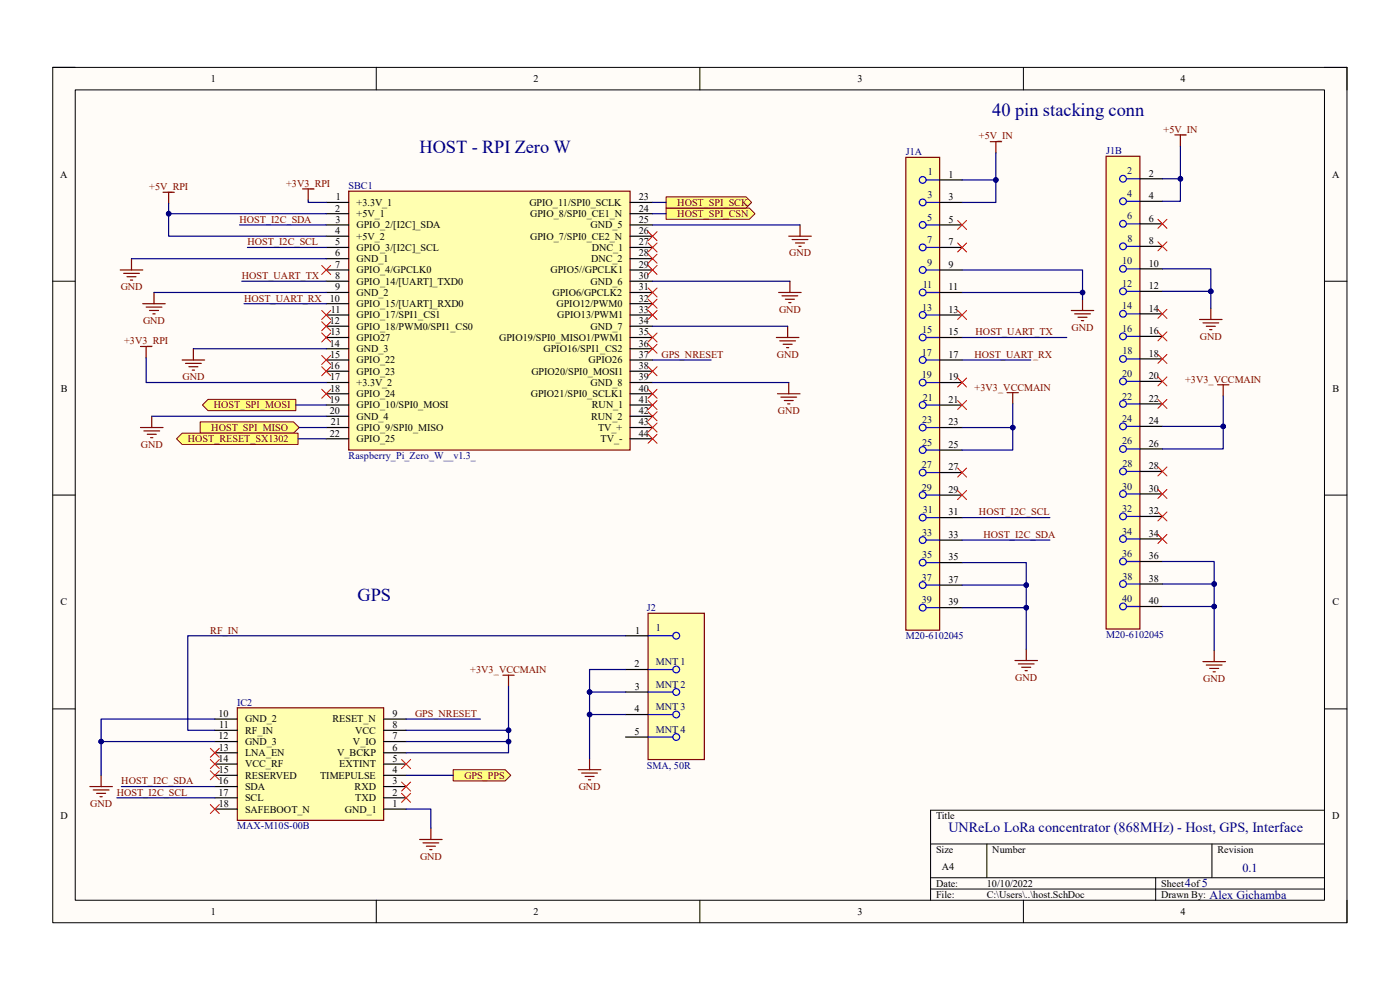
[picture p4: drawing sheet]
<svg xmlns="http://www.w3.org/2000/svg" width="297mm" height="210mm" viewBox="0 0 297 210" stroke-linecap="round" stroke-linejoin="round" font-family="sans-serif">
<path d="M11.2 14.3h274.6v181.4h-274.6z" fill-rule="evenodd" fill="#fffcf8"/>
<path d="M11.2 14.3h274.6v181.4h-274.6z" fill="none" stroke="#000" stroke-width=".21"/>
<path d="M16 19.1h265v171.9h-265z" fill-rule="evenodd" fill="#fffcf8"/>
<g fill="none" stroke="#000" stroke-width=".21">
<path d="M11.2 14.3h4.8M16 19.1h265v171.9h-265zM79.8 14.3v4.8M148.5 14.3v4.8M217.1 14.3v4.8M281 14.3h4.8v4.8M11.2 59.7h4.8M281 59.7h4.8M11.2 105h4.8M281 105h4.8M11.2 150.4h4.8M281 150.4h4.8"/>
<path d="M197.4 179h83.6M209.4 179v7.2M257.1 179v7.2M281 171.9h-83.6v19.1M79.8 191v4.7M148.5 191v4.7M197.4 186.2h83.6M197.4 188.6h83.6M217.1 191v4.7M245.2 186.2v4.8M285.8 191v4.7"/>
</g>
<path d="M74 40.6h59.7v54.9h-59.7z" fill-rule="evenodd" fill="#ffffb0"/>
<g fill="none" stroke="#800000" stroke-width=".25">
<path d="M25.5 57.3h4.8M26.2 58h3.4M26.9 58.7h2M27.7 59.4h.4M27.9 54.9v2.4M34.6 40.8h2.4M35.8 40.8v2.4M64.2 40.1h2.4M65.4 40.1v2.4M74 40.6h59.7v54.9h-59.7zM167.3 50.1h4.8M168.1 50.8h3.3"/>
<path d="M168.8 51.5h1.9M169.5 52.3h.5M169.7 47.7v2.4M29.8 73.5h2.4M30.3 64.4h4.8M31 65.1h3.3M31 73.5v2.4M31.7 65.9h1.9M32.4 66.6h.5M32.7 62v2.4M29.8 90.7h4.8M30.5 91.4h3.4"/>
<path d="M31.2 92.1h2M32 92.8h.4M32.2 88.3v2.4"/>
</g>
<g fill="none" stroke="#000" stroke-width=".25">
<path d="M69.2 42.9h4.8M69.2 45.3h4.8M69.2 47.7h4.8M69.2 50.1h4.8M69.2 52.5h4.8M69.2 54.9h4.8M69.2 57.3h4.8M69.2 59.7h4.8M133.7 42.9h4.7M133.7 45.3h4.7M133.7 47.7h4.7M133.7 50.1h4.7"/>
<path d="M133.7 52.5h4.7M133.7 54.9h4.7M133.7 57.3h4.7M133.7 59.7h4.7M69.2 62h4.8M69.2 64.4h4.8M69.2 66.8h4.8M69.2 69.2h4.8M69.2 71.6h4.8M69.2 74h4.8M69.2 76.4h4.8M69.2 78.8h4.8"/>
<path d="M133.7 62h4.7M133.7 64.4h4.7M133.7 66.8h4.7M133.7 69.2h4.7M133.7 71.6h4.7M133.7 74h4.7M133.7 76.4h4.7M133.7 78.8h4.7M69.2 81.1h4.8M69.2 83.5h4.8M69.2 85.9h4.8M69.2 88.3h4.8"/>
<path d="M69.2 90.7h4.8M69.2 93.1h4.8M133.7 81.1h4.7M133.7 83.5h4.7M133.7 85.9h4.7M133.7 88.3h4.7M133.7 90.7h4.7M133.7 93.1h4.7"/>
</g>
<path d="M137.5 85l1.9 1.9M137.5 87.4l1.9 1.9M137.5 89.7l1.9 2M137.5 92.1l1.9 1.9M139.4 85l-1.9 1.9M139.4 87.4l-1.9 1.9M139.4 89.7l-1.9 2M139.4 92.1l-1.9 1.9" fill="none" stroke="#f00" stroke-width=".21"/>
<path d="M44.1 84.7h18.7v2.4h-18.7l-1.2-1.2z" fill-rule="evenodd" fill="#ffff80"/>
<path d="M44.1 84.7h18.7v2.4h-18.7l-1.2-1.2z" fill="none" stroke="#800000" stroke-width=".21"/>
<path d="M42.5 89.5h19.8l1.2 1.2-1.2 1.2h-19.8z" fill-rule="evenodd" fill="#ffff80"/>
<path d="M42.5 89.5h19.8l1.2 1.2-1.2 1.2h-19.8z" fill="none" stroke="#800000" stroke-width=".21"/>
<path d="M141.3 44.1h17.7l1.2 1.2-1.2 1.2h-17.7z" fill-rule="evenodd" fill="#ffff80"/>
<path d="M141.3 44.1h17.7l1.2 1.2-1.2 1.2h-17.7z" fill="none" stroke="#800000" stroke-width=".21"/>
<path d="M141.3 41.8h17l1.2 1.1-1.2 1.2h-17z" fill-rule="evenodd" fill="#ffff80"/>
<path d="M141.3 41.8h17l1.2 1.1-1.2 1.2h-17z" fill="none" stroke="#800000" stroke-width=".21"/>
<g fill="none" stroke="#800000" stroke-width=".25">
<path d="M167.6 59.7v2.3M164.7 71.6h4.8M165.2 62h4.8M165.4 72.3h3.4M165.9 62.8h3.3M166.1 73h2M166.6 63.5h1.9M166.9 73.7h.4M167.1 69.2v2.4M167.3 64.2h.5M164.9 83.5h4.8M165.7 84.2h3.3"/>
<path d="M166.4 85h1.9M167.1 85.7h.5M167.3 81.1v2.4"/>
</g>
<path d="M38.6 91.9h24.6v2.4h-24.6l-1.2-1.2z" fill-rule="evenodd" fill="#ffff80"/>
<path d="M38.6 91.9h24.6v2.4h-24.6l-1.2-1.2z" fill="none" stroke="#800000" stroke-width=".21"/>
<path d="M50.3 150.1h31.1v23.9h-31.1z" fill-rule="evenodd" fill="#ffffb0"/>
<path d="M50.3 150.1h31.1v23.9h-31.1zM19.1 166.9h4.7M19.8 167.6h3.3M20.5 168.3h1.9M21.2 169h.5M21.5 164.5v2.4M89 178.1h4.8M89.7 178.8h3.4M90.5 179.5h1.9M91.4 175.7v2.4M91.2 180.2h.5" fill="none" stroke="#800000" stroke-width=".25"/>
<g fill="none" stroke="#000" stroke-width=".25">
<path d="M45.6 159.7h4.7M45.6 157.3h4.7M45.6 154.9h4.7M45.6 152.5h4.7M81.4 159.7h4.8M81.4 157.3h4.8M81.4 154.9h4.8M81.4 152.5h4.8M45.6 171.6h4.7M45.6 169.2h4.7M45.6 166.9h4.7M45.6 164.5h4.7"/>
<path d="M45.6 162.1h4.7M81.4 171.6h4.8M81.4 169.2h4.8M81.4 166.9h4.8M81.4 164.5h4.8M81.4 162.1h4.8"/>
</g>
<path d="M96.1 163.3h11.1l1.2 1.2-1.2 1.2h-11.1z" fill-rule="evenodd" fill="#ffff80"/>
<path d="M96.1 163.3h11.1l1.2 1.2-1.2 1.2h-11.1z" fill="none" stroke="#800000" stroke-width=".21"/>
<path d="M106.7 143.2h2.4M107.9 143.2v2.4" fill="none" stroke="#800000" stroke-width=".25"/>
<path d="M85.2 168.3l1.9 1.9M85.2 165.9l1.9 1.9M87.1 168.3l-1.9 1.9M87.1 165.9l-1.9 1.9" fill="none" stroke="#f00" stroke-width=".21"/>
<path d="M192.2 33.4h7.1v100.3h-7.1z" fill-rule="evenodd" fill="#ffffb0"/>
<path d="M192.2 33.4h7.1v100.3h-7.1z" fill="none" stroke="#800000" stroke-width=".25"/>
<g fill="none" stroke="#00f" stroke-width=".25">
<path d="M196.5 38.2h2.8M196.5 42.9h2.8M196.5 47.7h2.8M196.5 52.5h2.8M196.5 57.3h2.8M196.5 62.1h2.8M196.5 66.8h2.8M196.5 71.6h2.8M196.5 76.4h2.8M196.5 81.2h2.8M196.5 85.9h2.8M196.5 90.7h2.8"/>
<path d="M196.5 95.5h2.8M196.5 100.2h2.8M196.5 105h2.8M196.5 109.8h2.8M196.5 114.6h2.8M196.5 119.3h2.8M196.5 124.1h2.8M196.5 128.9h2.8"/>
<circle cx="195.7" cy="38.2" r=".72"/>
<circle cx="195.7" cy="47.7" r=".72"/>
<circle cx="195.7" cy="42.9" r=".72"/>
<circle cx="195.7" cy="52.5" r=".72"/>
<circle cx="195.7" cy="57.3" r=".72"/>
<circle cx="195.7" cy="71.6" r=".72"/>
<circle cx="195.7" cy="76.4" r=".72"/>
<circle cx="195.7" cy="66.8" r=".72"/>
<circle cx="195.7" cy="62" r=".72"/>
<circle cx="195.7" cy="81.1" r=".72"/>
<circle cx="195.7" cy="90.7" r=".72"/>
<circle cx="195.7" cy="85.9" r=".72"/>
<circle cx="195.7" cy="95.5" r=".72"/>
<circle cx="195.7" cy="100.2" r=".72"/>
<circle cx="195.7" cy="105" r=".72"/>
<circle cx="195.7" cy="114.6" r=".72"/>
<circle cx="195.7" cy="109.8" r=".72"/>
<circle cx="195.7" cy="119.3" r=".72"/>
<circle cx="195.7" cy="124.1" r=".72"/>
<circle cx="195.7" cy="128.9" r=".72"/>
</g>
<g fill="none" stroke="#000" stroke-width=".25">
<path d="M199.3 38.2h4.8M199.3 42.9h4.8M199.3 47.7h4.8M199.3 52.5h4.8M199.3 57.3h4.8M199.3 62.1h4.8M199.3 66.8h4.8M199.3 71.6h4.8M199.3 76.4h4.8M199.3 81.2h4.8M199.3 85.9h4.8M199.3 90.7h4.8"/>
<path d="M199.3 95.5h4.8M199.3 100.2h4.8M199.3 105h4.8M199.3 109.8h4.8M199.3 114.6h4.8M199.3 119.3h4.8M199.3 124.1h4.8M199.3 128.9h4.8"/>
</g>
<path d="M234.7 33.2h7.1v100.2h-7.1z" fill-rule="evenodd" fill="#ffffb0"/>
<path d="M234.7 33.2h7.1v100.2h-7.1z" fill="none" stroke="#800000" stroke-width=".25"/>
<g fill="none" stroke="#00f" stroke-width=".25">
<path d="M239 37.9h2.8M239 42.7h2.8M239 47.5h2.8M239 52.3h2.8M239 57h2.8M239 61.8h2.8M239 66.6h2.8M239 71.4h2.8M239 76.1h2.8M239 80.9h2.8M239 85.7h2.8M239 90.5h2.8"/>
<path d="M239 95.2h2.8M239 100h2.8M239 104.8h2.8M239 109.6h2.8M239 114.3h2.8M239 119.1h2.8M239 123.9h2.8M239 128.7h2.8"/>
<circle cx="238.2" cy="37.9" r=".72"/>
<circle cx="238.2" cy="52.3" r=".72"/>
<circle cx="238.2" cy="47.5" r=".72"/>
<circle cx="238.2" cy="42.7" r=".72"/>
<circle cx="238.2" cy="57" r=".72"/>
<circle cx="238.2" cy="71.4" r=".72"/>
<circle cx="238.2" cy="66.6" r=".72"/>
<circle cx="238.2" cy="76.1" r=".72"/>
<circle cx="238.2" cy="61.8" r=".72"/>
<circle cx="238.2" cy="90.5" r=".72"/>
<circle cx="238.2" cy="80.9" r=".72"/>
<circle cx="238.2" cy="85.7" r=".72"/>
<circle cx="238.2" cy="95.2" r=".72"/>
<circle cx="238.2" cy="104.8" r=".72"/>
<circle cx="238.2" cy="114.3" r=".72"/>
<circle cx="238.2" cy="100" r=".72"/>
<circle cx="238.2" cy="109.6" r=".72"/>
<circle cx="238.2" cy="119.1" r=".72"/>
<circle cx="238.2" cy="128.7" r=".72"/>
<circle cx="238.2" cy="123.9" r=".72"/>
</g>
<g fill="none" stroke="#000" stroke-width=".25">
<path d="M241.8 37.9h4.8M241.8 42.7h4.8M241.8 47.5h4.8M241.8 52.3h4.8M241.8 57h4.8M241.8 61.8h4.8M241.8 66.6h4.8M241.8 71.4h4.8M241.8 76.1h4.8M241.8 80.9h4.8M241.8 85.7h4.8M241.8 90.5h4.8"/>
<path d="M241.8 95.2h4.8M241.8 100h4.8M241.8 104.8h4.8M241.8 109.6h4.8M241.8 114.3h4.8M241.8 119.1h4.8M241.8 123.9h4.8M241.8 128.7h4.8"/>
</g>
<path d="M137.5 130.1h11.9v31h-11.9z" fill-rule="evenodd" fill="#ffffb0"/>
<g fill="none" stroke="#800000" stroke-width=".25">
<path d="M210.1 30.1h2.4M211.3 30.1v2.3M249.2 28.6h2.4M250.4 28.6v2.4M38.6 76.4h4.8M39.4 77.1h3.3M40.1 77.8h1.9M40.8 78.5h.5M41 74v2.4M227.3 65.9h4.7M228 66.6h3.3M228.7 67.3h1.9"/>
<path d="M229.4 68h.5M229.7 63.5v2.4M254.5 67.8h4.8M255.2 68.5h3.3M255.9 69.2h1.9M256.6 69.9h.5M256.9 65.4v2.4M213.7 83.3h2.3M214.9 83.3v2.4M258.3 81.6h2.4M259.5 81.6v2.4M137.5 130.1h11.9v31h-11.9z"/>
<path d="M217.7 137.7v2.4M257.6 138v2.4M215.3 140.1h4.8M216 140.8h3.4M216.8 141.6h1.9M217.5 142.3h.5M255.2 140.4h4.8M255.9 141.1h3.4M256.6 141.8h1.9M257.4 142.5h.4M122.7 163.3h4.8M123.4 164h3.3"/>
<path d="M124.1 164.7h1.9M124.8 165.4h.5M125.1 160.9v2.4"/>
</g>
<g fill="none" stroke="#00f" stroke-width=".25">
<path d="M137.5 134.9h5.2M137.5 142h5.2M137.5 146.8h5.2M137.5 151.6h5.2M137.5 156.4h5.2"/>
<circle cx="143.5" cy="134.9" r=".72"/>
<circle cx="143.5" cy="142" r=".72"/>
<circle cx="143.5" cy="156.4" r=".72"/>
<circle cx="143.5" cy="151.6" r=".72"/>
<circle cx="143.5" cy="146.8" r=".72"/>
</g>
<path d="M132.7 134.9h4.8M132.7 142h4.8M132.7 146.8h4.8M132.7 151.6h4.8M132.7 156.4h4.8" fill="none" stroke="#000" stroke-width=".25"/>
<g fill="none" stroke="#f00" stroke-width=".21">
<path d="M68.2 56.3l2 1.9M70.2 56.3l-2 1.9M137.5 49.1l1.9 2M137.5 51.5l1.9 2M137.5 53.9l1.9 1.9M137.5 56.3l1.9 1.9M139.4 49.1l-1.9 2M139.4 51.5l-1.9 2M139.4 53.9l-1.9 1.9M139.4 56.3l-1.9 1.9M203.2 46.8l1.9 1.9M203.2 51.5l1.9 2"/>
<path d="M205.1 46.8l-1.9 1.9M205.1 51.5l-1.9 2M245.6 46.5l2 1.9M245.6 51.3l2 1.9M247.6 46.5l-2 1.9M247.6 51.3l-2 1.9M68.2 77.8l2 1.9M68.2 75.4l2 1.9M68.2 70.6l2 1.9M68.2 68.3l2 1.9M68.2 65.9l2 1.9M70.2 77.8l-2 1.9"/>
<path d="M70.2 75.4l-2 1.9M70.2 70.6l-2 1.9M70.2 68.3l-2 1.9M70.2 65.9l-2 1.9M137.5 61.1l1.9 1.9M137.5 63.5l1.9 1.9M137.5 65.9l1.9 1.9M137.5 70.6l1.9 1.9M137.5 73l1.9 1.9M137.5 77.8l1.9 1.9M139.4 77.8l-1.9 1.9M139.4 70.6l-1.9 1.9"/>
<path d="M139.4 61.1l-1.9 1.9M139.4 63.5l-1.9 1.9M139.4 65.9l-1.9 1.9M139.4 73l-1.9 1.9M203.2 65.9l1.9 1.9M205.1 65.9l-1.9 1.9M245.6 75.2l2 1.9M245.6 80l2 1.9M245.6 70.4l2 1.9M245.6 65.6l2 1.9M247.6 75.2l-2 1.9M247.6 80l-2 1.9"/>
<path d="M247.6 70.4l-2 1.9M247.6 65.6l-2 1.9M68.2 82.6l2 1.9M70.2 82.6l-2 1.9M137.5 82.6l1.9 1.9M139.4 82.6l-1.9 1.9M203.2 80.2l1.9 1.9M203.2 85l1.9 1.9M203.2 99.3l1.9 1.9M205.1 80.2l-1.9 1.9M205.1 85l-1.9 1.9M205.1 99.3l-1.9 1.9"/>
<path d="M245.6 99.1l2 1.9M245.6 84.7l2 1.9M247.6 99.1l-2 1.9M247.6 84.7l-2 1.9M203.2 104.1l1.9 1.9M205.1 104.1l-1.9 1.9M245.6 103.8l2 1.9M245.6 108.6l2 1.9M245.6 113.4l2 1.9M247.6 103.8l-2 1.9M247.6 108.6l-2 1.9M247.6 113.4l-2 1.9"/>
<path d="M44.6 158.7l1.9 2M46.5 158.7l-1.9 2M44.6 170.7l1.9 1.9M44.6 163.5l1.9 1.9M44.6 161.1l1.9 1.9M46.5 170.7l-1.9 1.9M46.5 163.5l-1.9 1.9M46.5 161.1l-1.9 1.9M85.2 161.1l1.9 1.9M87.1 161.1l-1.9 1.9"/>
</g>
<path d="M35.8 43.2v6.9h33.4M52.5 52.5h16.7M65.4 42.5v.4h3.8M138.4 47.7h31.3M31 75.9v5.2h38.2M32.7 62h36.5M32.2 88.3h37" fill="none" stroke="#000080" stroke-width=".25"/>
<circle cx="35.8" cy="45.3" r=".48" fill="#000080"/>
<circle cx="35.8" cy="45.3" r=".48" fill="none" stroke="#000080" stroke-width=".21"/>
<path d="M35.8 45.3h33.4" fill="none" stroke="#000080" stroke-width=".25"/>
<circle cx="35.8" cy="45.3" r=".48" fill="#000080"/>
<circle cx="35.8" cy="45.3" r=".48" fill="none" stroke="#000080" stroke-width=".21"/>
<g fill="none" stroke="#000080" stroke-width=".25">
<path d="M27.9 54.9h41.3M51.3 59.7h17.9M138.4 59.7h29.2M138.4 45.3h2.9M138.4 42.9h2.9M138.4 69.2h28.7M62.8 85.9h6.4M63.2 93.1h6M63.5 90.7h5.7M138.4 81.1h28.9M107.9 145.6v9.3h-21.7M86.2 171.6h5.2v4.1"/>
<path d="M86.2 164.5h9.9"/>
</g>
<circle cx="107.9" cy="154.9" r=".48" fill="#000080"/>
<circle cx="107.9" cy="154.9" r=".48" fill="none" stroke="#000080" stroke-width=".21"/>
<path d="M21.5 157.3h24.1" fill="none" stroke="#000080" stroke-width=".25"/>
<circle cx="21.5" cy="157.3" r=".48" fill="#000080"/>
<circle cx="21.5" cy="157.3" r=".48" fill="none" stroke="#000080" stroke-width=".21"/>
<path d="M51.8 64.4h17.4M107.9 154.9v2.4h-21.7" fill="none" stroke="#000080" stroke-width=".25"/>
<circle cx="107.9" cy="157.3" r=".48" fill="#000080"/>
<circle cx="107.9" cy="157.3" r=".48" fill="none" stroke="#000080" stroke-width=".21"/>
<circle cx="107.9" cy="154.9" r=".48" fill="#000080"/>
<circle cx="107.9" cy="154.9" r=".48" fill="none" stroke="#000080" stroke-width=".21"/>
<path d="M138.4 76.4h12.5M132.7 134.9h-92.9v20h5.8M86.2 152.5h15.7M107.9 157.3v2.4h-21.7" fill="none" stroke="#000080" stroke-width=".25"/>
<circle cx="107.9" cy="157.3" r=".48" fill="#000080"/>
<circle cx="107.9" cy="157.3" r=".48" fill="none" stroke="#000080" stroke-width=".21"/>
<path d="M132.7 142h-7.6v4.8" fill="none" stroke="#000080" stroke-width=".25"/>
<circle cx="125.1" cy="146.8" r=".48" fill="#000080"/>
<circle cx="125.1" cy="146.8" r=".48" fill="none" stroke="#000080" stroke-width=".21"/>
<path d="M125.1 151.6v9.3" fill="none" stroke="#000080" stroke-width=".25"/>
<circle cx="125.1" cy="151.6" r=".48" fill="#000080"/>
<circle cx="125.1" cy="151.6" r=".48" fill="none" stroke="#000080" stroke-width=".21"/>
<path d="M132.7 146.8h-7.6v4.8h7.6" fill="none" stroke="#000080" stroke-width=".25"/>
<circle cx="125.1" cy="151.6" r=".48" fill="#000080"/>
<circle cx="125.1" cy="151.6" r=".48" fill="none" stroke="#000080" stroke-width=".21"/>
<circle cx="125.1" cy="146.8" r=".48" fill="#000080"/>
<circle cx="125.1" cy="146.8" r=".48" fill="none" stroke="#000080" stroke-width=".21"/>
<path d="M211.3 32.4v5.8h-7.2" fill="none" stroke="#000080" stroke-width=".25"/>
<circle cx="211.3" cy="38.2" r=".48" fill="#000080"/>
<circle cx="211.3" cy="38.2" r=".48" fill="none" stroke="#000080" stroke-width=".21"/>
<path d="M250.4 31v6.9h-3.8" fill="none" stroke="#000080" stroke-width=".25"/>
<circle cx="250.4" cy="37.9" r=".48" fill="#000080"/>
<circle cx="250.4" cy="37.9" r=".48" fill="none" stroke="#000080" stroke-width=".21"/>
<path d="M204.1 62.1h25.6" fill="none" stroke="#000080" stroke-width=".25"/>
<circle cx="229.7" cy="62.1" r=".48" fill="#000080"/>
<circle cx="229.7" cy="62.1" r=".48" fill="none" stroke="#000080" stroke-width=".21"/>
<path d="M246.6 57h10.3v4.8" fill="none" stroke="#000080" stroke-width=".25"/>
<circle cx="256.9" cy="61.8" r=".48" fill="#000080"/>
<circle cx="256.9" cy="61.8" r=".48" fill="none" stroke="#000080" stroke-width=".21"/>
<path d="M217.7 128.9v8.8" fill="none" stroke="#000080" stroke-width=".25"/>
<circle cx="217.7" cy="128.9" r=".48" fill="#000080"/>
<circle cx="217.7" cy="128.9" r=".48" fill="none" stroke="#000080" stroke-width=".21"/>
<path d="M257.6 128.7v9.3" fill="none" stroke="#000080" stroke-width=".25"/>
<circle cx="257.6" cy="128.7" r=".48" fill="#000080"/>
<circle cx="257.6" cy="128.7" r=".48" fill="none" stroke="#000080" stroke-width=".21"/>
<path d="M211.3 38.2v4.7h-7.2" fill="none" stroke="#000080" stroke-width=".25"/>
<circle cx="211.3" cy="38.2" r=".48" fill="#000080"/>
<circle cx="211.3" cy="38.2" r=".48" fill="none" stroke="#000080" stroke-width=".21"/>
<path d="M250.4 37.9v4.8h-3.8" fill="none" stroke="#000080" stroke-width=".25"/>
<circle cx="250.4" cy="37.9" r=".48" fill="#000080"/>
<circle cx="250.4" cy="37.9" r=".48" fill="none" stroke="#000080" stroke-width=".21"/>
<path d="M214.9 85.7v5h-10.8" fill="none" stroke="#000080" stroke-width=".25"/>
<circle cx="214.9" cy="90.7" r=".48" fill="#000080"/>
<circle cx="214.9" cy="90.7" r=".48" fill="none" stroke="#000080" stroke-width=".21"/>
<path d="M214.9 90.7v4.8h-10.8" fill="none" stroke="#000080" stroke-width=".25"/>
<circle cx="214.9" cy="90.7" r=".48" fill="#000080"/>
<circle cx="214.9" cy="90.7" r=".48" fill="none" stroke="#000080" stroke-width=".21"/>
<path d="M259.5 84v6.5h-12.9" fill="none" stroke="#000080" stroke-width=".25"/>
<circle cx="259.5" cy="90.5" r=".48" fill="#000080"/>
<circle cx="259.5" cy="90.5" r=".48" fill="none" stroke="#000080" stroke-width=".21"/>
<path d="M259.5 90.5v4.7h-12.9" fill="none" stroke="#000080" stroke-width=".25"/>
<circle cx="259.5" cy="90.5" r=".48" fill="#000080"/>
<circle cx="259.5" cy="90.5" r=".48" fill="none" stroke="#000080" stroke-width=".21"/>
<path d="M204.1 57.3h25.6v6.2M204.1 76.4h14.6" fill="none" stroke="#000080" stroke-width=".25"/>
<circle cx="229.7" cy="62.1" r=".48" fill="#000080"/>
<circle cx="229.7" cy="62.1" r=".48" fill="none" stroke="#000080" stroke-width=".21"/>
<path d="M246.6 123.9h11v4.8h-11" fill="none" stroke="#000080" stroke-width=".25"/>
<circle cx="257.6" cy="128.7" r=".48" fill="#000080"/>
<circle cx="257.6" cy="128.7" r=".48" fill="none" stroke="#000080" stroke-width=".21"/>
<circle cx="257.6" cy="123.9" r=".48" fill="#000080"/>
<circle cx="257.6" cy="123.9" r=".48" fill="none" stroke="#000080" stroke-width=".21"/>
<path d="M246.6 61.8h10.3v3.6" fill="none" stroke="#000080" stroke-width=".25"/>
<circle cx="256.9" cy="61.8" r=".48" fill="#000080"/>
<circle cx="256.9" cy="61.8" r=".48" fill="none" stroke="#000080" stroke-width=".21"/>
<path d="M204.1 124.1h13.6v4.8h-13.6" fill="none" stroke="#000080" stroke-width=".25"/>
<circle cx="217.7" cy="128.9" r=".48" fill="#000080"/>
<circle cx="217.7" cy="128.9" r=".48" fill="none" stroke="#000080" stroke-width=".21"/>
<circle cx="217.7" cy="124.1" r=".48" fill="#000080"/>
<circle cx="217.7" cy="124.1" r=".48" fill="none" stroke="#000080" stroke-width=".21"/>
<path d="M204.1 71.6h22.2M246.6 119.1h11v4.8" fill="none" stroke="#000080" stroke-width=".25"/>
<circle cx="257.6" cy="123.9" r=".48" fill="#000080"/>
<circle cx="257.6" cy="123.9" r=".48" fill="none" stroke="#000080" stroke-width=".21"/>
<path d="M41 74h28.2M45.6 152.5h-24.1v12" fill="none" stroke="#000080" stroke-width=".25"/>
<circle cx="21.5" cy="157.3" r=".48" fill="#000080"/>
<circle cx="21.5" cy="157.3" r=".48" fill="none" stroke="#000080" stroke-width=".21"/>
<path d="M204.1 119.3h13.6v4.8M24.8 169.2h20.8" fill="none" stroke="#000080" stroke-width=".25"/>
<circle cx="217.7" cy="124.1" r=".48" fill="#000080"/>
<circle cx="217.7" cy="124.1" r=".48" fill="none" stroke="#000080" stroke-width=".21"/>
<path d="M50.8 47.7h18.4M204.1 109.8h18.6M204.1 114.6h18.6M25.7 166.9h19.9" fill="none" stroke="#000080" stroke-width=".25"/>
<g font-size="3.9" fill="#000080">
<text x="210.5" y="24.7">40 pin stacking conn</text>
<text x="89" y="32.6">HOST - RPI Zero W</text>
<text x="75.9" y="127.6">GPS</text>
</g>
<text font-size="3" fill="#000080" x="201.2" y="176.5">UNReLo LoRa concentrator (868MHz) - Host, GPS, Interface</text>
<g font-size="2.6" fill="#000080">
<text x="263.6" y="184.9">0.1</text>
<text x="251.4" y="188.3">4</text>
<text x="255" y="188.3">5</text>
<text x="256.6" y="190.7">Alex Gichamba</text>
</g>
<g font-size="2.2">
<text x="44.7" y="17.4">1</text>
<text x="113.2" y="17.4">2</text>
<text x="181.9" y="17.4">3</text>
<text x="250.4" y="17.4">4</text>
<text x="12.8" y="37.7">A</text>
<text x="201.2" y="37.7">1</text>
<text x="243.7" y="37.5">2</text>
<text x="282.6" y="37.7">A</text>
<text x="71.1" y="44.9">2</text>
<text x="71.2" y="47.2">3</text>
<text x="71.2" y="42.5">1</text>
<text x="75.6" y="43.7">+3.3V_1</text>
<text x="75.6" y="46.1">+5V_1</text>
<text x="112.3" y="43.7">GPIO_11/SPI0_SCLK</text>
<text x="112.5" y="46.1">GPIO_8/SPI0_CE1_N</text>
<text x="135.6" y="42.5">23</text>
<text x="135.6" y="44.9">24</text>
<text x="135.6" y="47.2">25</text>
<text x="201.2" y="42.5">3</text>
<text x="201.2" y="47.2">5</text>
<text x="243.7" y="42.2">4</text>
<text x="243.7" y="47">6</text>
<text x="71.1" y="49.7">4</text>
<text x="71.1" y="52">5</text>
<text x="75.6" y="48.4">GPIO_2/[I2C]_SDA</text>
<text x="75.6" y="50.8">+5V_2</text>
<text x="75.6" y="53.2">GPIO_3/[I2C]_SCL</text>
<text x="112.5" y="50.8">GPIO_7/SPI0_CE2_N</text>
<text x="125.3" y="48.4">GND_5</text>
<text x="125.6" y="53.2">DNC_1</text>
<text x="135.6" y="49.7">26</text>
<text x="135.6" y="52">27</text>
<text x="201.2" y="52">7</text>
<text x="243.7" y="51.8">8</text>
<text x="71.1" y="54.4">6</text>
<text x="71.1" y="56.8">7</text>
<text x="71.1" y="59.2">8</text>
<text x="75.6" y="55.6">GND_1</text>
<text x="75.6" y="58">GPIO_4/GPCLK0</text>
<text x="116.8" y="58">GPIO5//GPCLK1</text>
<text x="125.4" y="55.6">DNC_2</text>
<text x="135.6" y="54.4">28</text>
<text x="135.6" y="56.8">29</text>
<text x="135.6" y="59.2">30</text>
<text x="201.2" y="56.8">9</text>
<text x="243.7" y="56.6">10</text>
<text x="70" y="64">10</text>
<text x="71.1" y="61.6">9</text>
<text x="75.6" y="60.4">GPIO_14/[UART]_TXD0</text>
<text x="75.6" y="62.8">GND_2</text>
<text x="75.6" y="65.2">GPIO_15/[UART]_RXD0</text>
<text x="117.2" y="62.8">GPIO6/GPCLK2</text>
<text x="118.1" y="65.2">GPIO12/PWM0</text>
<text x="125.3" y="60.4">GND_6</text>
<text x="135.6" y="61.6">31</text>
<text x="135.6" y="64">32</text>
<text x="201.2" y="61.6">11</text>
<text x="243.7" y="61.3">12</text>
<text x="70" y="68.7">12</text>
<text x="70.1" y="71.1">13</text>
<text x="70.2" y="66.3">11</text>
<text x="75.6" y="67.6">GPIO_17/SPI1_CS1</text>
<text x="75.6" y="69.9">GPIO_18/PWM0/SPI1_CS0</text>
<text x="118.2" y="67.6">GPIO13/PWM1</text>
<text x="125.3" y="69.9">GND_7</text>
<text x="135.6" y="66.3">33</text>
<text x="135.6" y="68.7">34</text>
<text x="135.6" y="71.1">35</text>
<text x="201.2" y="66.3">13</text>
<text x="201.2" y="71.1">15</text>
<text x="243.7" y="66.1">14</text>
<text x="243.7" y="70.9">16</text>
<text x="70" y="73.5">14</text>
<text x="70.1" y="75.9">15</text>
<text x="75.6" y="72.3">GPIO27</text>
<text x="75.6" y="74.7">GND_3</text>
<text x="75.6" y="77.1">GPIO_22</text>
<text x="105.9" y="72.3">GPIO19/SPI0_MISO1/PWM1</text>
<text x="115.3" y="74.7">GPIO16/SPI1_CS2</text>
<text x="124.9" y="77.1">GPIO26</text>
<text x="135.6" y="73.5">36</text>
<text x="135.6" y="75.9">37</text>
<text x="201.2" y="75.9">17</text>
<text x="243.7" y="75.6">18</text>
<text x="12.9" y="83.1">B</text>
<text x="70" y="78.3">16</text>
<text x="70" y="80.7">17</text>
<text x="70" y="83.1">18</text>
<text x="75.6" y="79.5">GPIO_23</text>
<text x="75.6" y="81.9">+3.3V_2</text>
<text x="112.7" y="79.5">GPIO20/SPI0_MOSI1</text>
<text x="125.3" y="81.9">GND_8</text>
<text x="135.6" y="78.3">38</text>
<text x="135.6" y="80.7">39</text>
<text x="135.6" y="83.1">40</text>
<text x="201.2" y="80.7">19</text>
<text x="243.7" y="80.4">20</text>
<text x="282.7" y="83.1">B</text>
<text x="70" y="85.5">19</text>
<text x="70" y="87.8">20</text>
<text x="75.6" y="84.2">GPIO_24</text>
<text x="75.6" y="86.7">GPIO_10/SPI0_MOSI</text>
<text x="75.6" y="89">GND_4</text>
<text x="112.6" y="84.2">GPIO21/SPI0_SCLK1</text>
<text x="125.4" y="89">RUN_2</text>
<text x="125.6" y="86.7">RUN_1</text>
<text x="135.6" y="85.5">41</text>
<text x="135.6" y="87.8">42</text>
<text x="201.2" y="85.5">21</text>
<text x="243.7" y="85.2">22</text>
<text x="70" y="92.6">22</text>
<text x="70.2" y="90.2">21</text>
<text x="75.6" y="91.4">GPIO_9/SPI0_MISO</text>
<text x="75.6" y="93.8">GPIO_25</text>
<text x="126.9" y="91.4">TV_+</text>
<text x="127.4" y="93.8">TV_-</text>
<text x="135.6" y="90.2">43</text>
<text x="135.6" y="92.6">44</text>
<text x="201.2" y="90.2">23</text>
<text x="201.2" y="95">25</text>
<text x="243.7" y="90">24</text>
<text x="243.7" y="94.8">26</text>
<text x="201.2" y="99.8">27</text>
<text x="243.7" y="99.5">28</text>
<text x="201.2" y="104.6">29</text>
<text x="243.7" y="104.3">30</text>
<text x="201.2" y="109.3">31</text>
<text x="243.7" y="109.1">32</text>
<text x="243.7" y="113.9">34</text>
<text x="201.2" y="114.1">33</text>
<text x="201.2" y="118.9">35</text>
<text x="243.7" y="118.7">36</text>
<text x="201.2" y="123.7">37</text>
<text x="243.7" y="123.4">38</text>
<text x="12.9" y="128.4">C</text>
<text x="201.2" y="128.4">39</text>
<text x="243.7" y="128.2">40</text>
<text x="282.7" y="128.4">C</text>
<text x="134.7" y="134.4">1</text>
<text x="134.6" y="141.6">2</text>
<text x="134.7" y="146.3">3</text>
<text x="46.4" y="152.1">10</text>
<text x="46.5" y="154.5">11</text>
<text x="52" y="153.2">GND_2</text>
<text x="52" y="155.7">RF_IN</text>
<text x="70.5" y="153.2">RESET_N</text>
<text x="75.4" y="155.7">VCC</text>
<text x="83.3" y="154.5">8</text>
<text x="83.3" y="152.1">9</text>
<text x="134.6" y="151.1">4</text>
<text x="134.6" y="155.9">5</text>
<text x="46.4" y="156.8">12</text>
<text x="46.4" y="161.6">14</text>
<text x="46.4" y="159.2">13</text>
<text x="52" y="158">GND_3</text>
<text x="52" y="160.4">LNA_EN</text>
<text x="71.5" y="160.4">V_BCKP</text>
<text x="74.9" y="158">V_IO</text>
<text x="83.3" y="161.6">5</text>
<text x="83.3" y="159.2">6</text>
<text x="83.3" y="156.8">7</text>
<text x="46.4" y="166.4">16</text>
<text x="46.4" y="164">15</text>
<text x="52" y="162.8">VCC_RF</text>
<text x="52" y="165.2">RESERVED</text>
<text x="52" y="167.6">SDA</text>
<text x="67.9" y="165.2">TIMEPULSE</text>
<text x="72" y="162.8">EXTINT</text>
<text x="75.2" y="167.6">RXD</text>
<text x="83.3" y="166.4">3</text>
<text x="83.3" y="164">4</text>
<text x="12.8" y="173.8">D</text>
<text x="46.4" y="168.8">17</text>
<text x="46.4" y="171.2">18</text>
<text x="52" y="170">SCL</text>
<text x="52" y="172.4">SAFEBOOT_N</text>
<text x="73.2" y="172.4">GND_1</text>
<text x="75.4" y="170">TXD</text>
<text x="83.3" y="171.2">1</text>
<text x="83.3" y="168.8">2</text>
<text x="198.6" y="173.8">Title</text>
<text x="282.6" y="173.8">D</text>
<text x="198.6" y="181">Size</text>
<text x="199.8" y="184.5">A4</text>
<text x="210.5" y="181">Number</text>
<text x="258.3" y="181">Revision</text>
<text x="198.6" y="188.1">Date:</text>
<text x="198.6" y="190.5">File:</text>
<text x="209.3" y="190.5">C:\Users\..\host.SchDoc</text>
<text x="209.3" y="188.1">10/10/2022</text>
<text x="246.3" y="190.5">Drawn By:</text>
<text x="246.3" y="188.1">Sheet</text>
<text x="252.7" y="188.1">of</text>
<text x="44.7" y="194.1">1</text>
<text x="113.2" y="194.1">2</text>
<text x="181.9" y="194.1">3</text>
<text x="250.4" y="194.1">4</text>
</g>
<g font-size="2.2" fill="#800000">
<text x="207.7" y="29.6">+5V_IN</text>
<text x="246.8" y="28.2">+5V_IN</text>
<text x="31.7" y="40.3">+5V_RPI</text>
<text x="60.7" y="39.6">+3V3_RPI</text>
<text x="50.8" y="47.2">HOST_I2C_SDA</text>
<text x="143.7" y="46.1">HOST_SPI_CSN</text>
<text x="143.7" y="43.7">HOST_SPI_SCK</text>
<text x="52.5" y="52">HOST_I2C_SCL</text>
<text x="51.3" y="59.2">HOST_UART_TX</text>
<text x="167.4" y="54.4">GND</text>
<text x="25.6" y="61.6">GND</text>
<text x="51.8" y="64">HOST_UART_RX</text>
<text x="30.4" y="68.7">GND</text>
<text x="165.3" y="66.3">GND</text>
<text x="207" y="71.1">HOST_UART_TX</text>
<text x="227.3" y="70.2">GND</text>
<text x="26.3" y="73">+3V3_RPI</text>
<text x="140.3" y="75.9">GPS_NRESET</text>
<text x="164.8" y="75.9">GND</text>
<text x="206.7" y="75.9">HOST_UART_RX</text>
<text x="254.6" y="72.1">GND</text>
<text x="38.7" y="80.7">GND</text>
<text x="206.8" y="82.8">+3V3_VCCMAIN</text>
<text x="251.4" y="81.2">+3V3_VCCMAIN</text>
<text x="45.3" y="86.7">HOST_SPI_MOSI</text>
<text x="165" y="87.8">GND</text>
<text x="29.9" y="95">GND</text>
<text x="39.8" y="93.8">HOST_RESET_SX1302</text>
<text x="44.8" y="91.4">HOST_SPI_MISO</text>
<text x="207.7" y="109.3">HOST_I2C_SCL</text>
<text x="208.6" y="114.1">HOST_I2C_SDA</text>
<text x="44.6" y="134.4">RF_IN</text>
<text x="99.8" y="142.7">+3V3_VCCMAIN</text>
<text x="215.4" y="144.4">GND</text>
<text x="255.3" y="144.7">GND</text>
<text x="88.1" y="152.1">GPS_NRESET</text>
<text x="25.7" y="166.4">HOST_I2C_SDA</text>
<text x="98.5" y="165.2">GPS_PPS</text>
<text x="122.8" y="167.6">GND</text>
<text x="19.1" y="171.2">GND</text>
<text x="24.8" y="168.8">HOST_I2C_SCL</text>
<text x="89.1" y="182.4">GND</text>
</g>
<g font-size="2.2" fill="#000080">
<text x="192.2" y="32.9">J1A</text>
<text x="234.7" y="32.7">J1B</text>
<text x="74" y="40.1">SBC1</text>
<text x="196.8" y="42">3</text>
<text x="196.8" y="37.2">1</text>
<text x="239.1" y="37">2</text>
<text x="239.1" y="41.7">4</text>
<text x="196.7" y="46.8">5</text>
<text x="239.1" y="46.5">6</text>
<text x="196.7" y="51.6">7</text>
<text x="239.2" y="51.3">8</text>
<text x="196.7" y="56.3">9</text>
<text x="238.1" y="56.1">10</text>
<text x="195.7" y="65.9">13</text>
<text x="195.7" y="61.1">11</text>
<text x="238.1" y="60.9">12</text>
<text x="238.1" y="65.6">14</text>
<text x="195.6" y="70.7">15</text>
<text x="238.1" y="70.4">16</text>
<text x="195.6" y="75.4">17</text>
<text x="238.1" y="75.2">18</text>
<text x="195.6" y="80.2">19</text>
<text x="238.1" y="80">20</text>
<text x="195.7" y="89.7">23</text>
<text x="195.7" y="85">21</text>
<text x="238.1" y="84.8">22</text>
<text x="238.1" y="89.5">24</text>
<text x="195.6" y="94.5">25</text>
<text x="238.1" y="94.3">26</text>
<text x="74" y="97.4">Raspberry_Pi_Zero_W__v1.3_</text>
<text x="195.6" y="99.3">27</text>
<text x="238.1" y="99.1">28</text>
<text x="195.6" y="104.1">29</text>
<text x="238.1" y="103.8">30</text>
<text x="195.7" y="113.6">33</text>
<text x="195.7" y="108.8">31</text>
<text x="238.1" y="108.6">32</text>
<text x="238.1" y="113.4">34</text>
<text x="195.6" y="118.4">35</text>
<text x="238.1" y="118.2">36</text>
<text x="195.6" y="123.2">37</text>
<text x="238.1" y="122.9">38</text>
<text x="137.2" y="129.6">J2</text>
<text x="195.6" y="128">39</text>
<text x="238.1" y="127.7">40</text>
<text x="139.1" y="133.9">1</text>
<text x="192.2" y="135.6">M20-6102045</text>
<text x="234.7" y="135.3">M20-6102045</text>
<text x="139.1" y="141.1">MNT 1</text>
<text x="50.3" y="149.7">IC2</text>
<text x="139.1" y="145.9">MNT 2</text>
<text x="139.1" y="150.6">MNT 3</text>
<text x="139.1" y="155.4">MNT 4</text>
<text x="137.2" y="163.1">SMA, 50R</text>
<text x="50.3" y="175.9">MAX-M10S-00B</text>
</g>
</svg>
